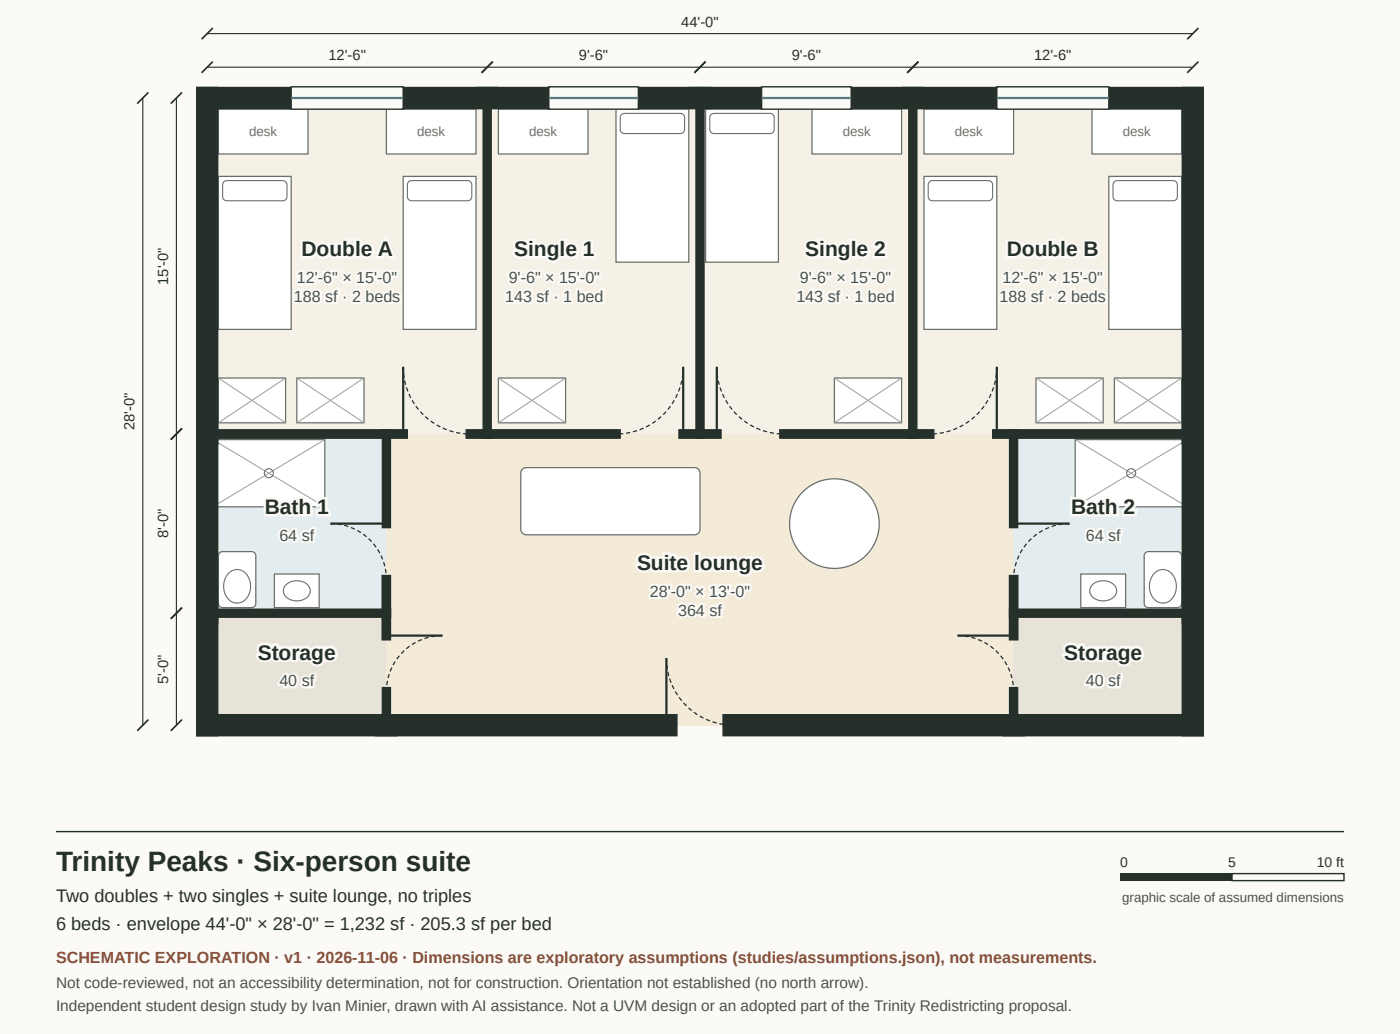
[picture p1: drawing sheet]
<svg xmlns="http://www.w3.org/2000/svg" width="265mm" height="195mm" viewBox="0 0 265 195" stroke-linecap="round" stroke-linejoin="round" font-family="sans-serif">
<path d="M0 0h264.6v195.3h-264.6z" fill="#fbfaf6"/>
<g fill="#f6f1e7">
<path d="M39.2 18.5h52.9v63.5h-52.9z"/>
<path d="M92.1 18.5h40.2v63.5h-40.2z"/>
<path d="M132.3 18.5h40.2v63.5h-40.2z"/>
<path d="M172.5 18.5h52.9v63.5h-52.9z"/>
</g>
<path d="M39.2 82h33.8v33.9h-33.8z" fill="#e3edf0"/>
<path d="M39.2 115.9h33.8v21.2h-33.8z" fill="#e8e3d8"/>
<path d="M73 82h118.6v55.1h-118.6z" fill="#f3ead8"/>
<path d="M191.6 82h33.8v33.9h-33.8z" fill="#e3edf0"/>
<path d="M191.6 115.9h33.8v21.2h-33.8z" fill="#e8e3d8"/>
<path d="M41.3 20.6h16.9v8.5h-16.9z" fill="#fff"/>
<path d="M41.3 20.6h16.9v8.5h-16.9z" fill="none" stroke="#6b706b" stroke-width=".24"/>
<path d="M73 20.6h17v8.5h-17z" fill="#fff"/>
<path d="M73 20.6h17v8.5h-17z" fill="none" stroke="#6b706b" stroke-width=".24"/>
<path d="M41.3 33.3h13.7v29h-13.7z" fill="#fff"/>
<path d="M41.3 33.3h13.7v29h-13.7z" fill="none" stroke="#6b706b" stroke-width=".24"/>
<path d="M42.3 34.4l.6-.3h10.5a.79 .79 0 0 1 .8 .8v2.2a.79 .79 0 0 1-.8 .8h-10.5a.79 .79 0 0 1-.8-.8v-2.2z" fill="none" stroke="#6b706b" stroke-width=".21"/>
<path d="M76.2 33.3h13.8v29h-13.8z" fill="#fff"/>
<path d="M76.2 33.3h13.8v29h-13.8z" fill="none" stroke="#6b706b" stroke-width=".24"/>
<path d="M77.2 34.4l.6-.3h10.6a.79 .79 0 0 1 .8 .8v2.2a.79 .79 0 0 1-.8 .8h-10.6a.79 .79 0 0 1-.8-.8v-2.2z" fill="none" stroke="#6b706b" stroke-width=".21"/>
<path d="M41.3 71.4h12.7v8.5h-12.7z" fill="#fff"/>
<path d="M41.3 71.4h12.7v8.5h-12.7z" fill="none" stroke="#6b706b" stroke-width=".24"/>
<path d="M41.3 71.4l12.7 8.5M54 71.4l-12.7 8.5" fill="none" stroke="#9aa09a" stroke-width=".19"/>
<path d="M56.1 71.4h12.7v8.5h-12.7z" fill="#fff"/>
<path d="M56.1 71.4h12.7v8.5h-12.7z" fill="none" stroke="#6b706b" stroke-width=".24"/>
<path d="M56.1 71.4l12.7 8.5M68.8 71.4l-12.7 8.5" fill="none" stroke="#9aa09a" stroke-width=".19"/>
<path d="M40.2 83.1h21.2v12.7h-21.2z" fill="#fff"/>
<path d="M40.2 83.1h21.2v12.7h-21.2z" fill="none" stroke="#6b706b" stroke-width=".24"/>
<path d="M40.2 83.1l21.2 12.7M61.4 83.1l-21.2 12.7" fill="none" stroke="#9aa09a" stroke-width=".19"/>
<circle cx="50.8" cy="89.4" r=".85" fill="none" stroke="#6b706b" stroke-width=".21"/>
<path d="M41.5 104.5l.6-.3h5.5a.79 .79 0 0 1 .7 .8v9a.79 .79 0 0 1-.7 .8h-5.5a.79 .79 0 0 1-.8-.8v-9z" fill="#fff"/>
<path d="M41.5 104.5l.6-.3h5.5a.79 .79 0 0 1 .7 .8v9a.79 .79 0 0 1-.7 .8h-5.5a.79 .79 0 0 1-.8-.8v-9z" fill="none" stroke="#6b706b" stroke-width=".24"/>
<path d="M43.3 108.3a2.37 2.37 0 0 1 2.4-.5 2.37 2.37 0 0 1 1.5 2 3.1 3.1 0 0 1-2.6 4.2 3.3 3.3 0 0 1-2-4.8z" fill="none" stroke="#6b706b" stroke-width=".21"/>
<path d="M51.9 108.5h8.4v6.3h-8.4z" fill="#fff"/>
<path d="M51.9 108.5h8.4v6.3h-8.4z" fill="none" stroke="#6b706b" stroke-width=".24"/>
<path d="M54.1 110.4a2.89 2.89 0 0 1 4.5 .9 2.15 2.15 0 0 1-2.3 2.3 2.32 2.32 0 0 1-2.7-2.1l.1-.6z" fill="none" stroke="#6b706b" stroke-width=".21"/>
<path d="M206.4 20.6h16.9v8.5h-16.9z" fill="#fff"/>
<path d="M206.4 20.6h16.9v8.5h-16.9z" fill="none" stroke="#6b706b" stroke-width=".24"/>
<path d="M174.6 20.6h17v8.5h-17z" fill="#fff"/>
<path d="M174.6 20.6h17v8.5h-17z" fill="none" stroke="#6b706b" stroke-width=".24"/>
<path d="M209.5 33.3h13.8v29h-13.8z" fill="#fff"/>
<path d="M209.5 33.3h13.8v29h-13.8z" fill="none" stroke="#6b706b" stroke-width=".24"/>
<path d="M210.6 34.4l.5-.3h10.6a.79 .79 0 0 1 .8 .8v2.2a.79 .79 0 0 1-.8 .8h-10.6a.79 .79 0 0 1-.8-.8v-2.2z" fill="none" stroke="#6b706b" stroke-width=".21"/>
<path d="M174.6 33.3h13.8v29h-13.8z" fill="#fff"/>
<path d="M174.6 33.3h13.8v29h-13.8z" fill="none" stroke="#6b706b" stroke-width=".24"/>
<path d="M175.7 34.4l.5-.3h10.6a.79 .79 0 0 1 .8 .8v2.2a.79 .79 0 0 1-.8 .8h-10.6a.79 .79 0 0 1-.8-.8v-2.2z" fill="none" stroke="#6b706b" stroke-width=".21"/>
<path d="M210.6 71.4h12.7v8.5h-12.7z" fill="#fff"/>
<path d="M210.6 71.4h12.7v8.5h-12.7z" fill="none" stroke="#6b706b" stroke-width=".24"/>
<path d="M210.6 71.4l12.7 8.5M223.3 71.4l-12.7 8.5" fill="none" stroke="#9aa09a" stroke-width=".19"/>
<path d="M195.8 71.4h12.7v8.5h-12.7z" fill="#fff"/>
<path d="M195.8 71.4h12.7v8.5h-12.7z" fill="none" stroke="#6b706b" stroke-width=".24"/>
<path d="M195.8 71.4l12.7 8.5M208.5 71.4l-12.7 8.5" fill="none" stroke="#9aa09a" stroke-width=".19"/>
<path d="M203.2 83.1h21.2v12.7h-21.2z" fill="#fff"/>
<path d="M203.2 83.1h21.2v12.7h-21.2z" fill="none" stroke="#6b706b" stroke-width=".24"/>
<path d="M203.2 83.1l21.2 12.7M224.4 83.1l-21.2 12.7" fill="none" stroke="#9aa09a" stroke-width=".19"/>
<circle cx="213.8" cy="89.4" r=".85" fill="none" stroke="#6b706b" stroke-width=".21"/>
<path d="M216.5 104.5l.5-.3h5.5a.79 .79 0 0 1 .8 .8v9a.79 .79 0 0 1-.8 .8h-5.5a.79 .79 0 0 1-.8-.8v-9z" fill="#fff"/>
<path d="M216.5 104.5l.5-.3h5.5a.79 .79 0 0 1 .8 .8v9a.79 .79 0 0 1-.8 .8h-5.5a.79 .79 0 0 1-.8-.8v-9z" fill="none" stroke="#6b706b" stroke-width=".24"/>
<path d="M218.2 108.3a2.37 2.37 0 0 1 2.5-.5 2.37 2.37 0 0 1 1.5 2 3.1 3.1 0 0 1-2.6 4.2 3.3 3.3 0 0 1-2-4.8z" fill="none" stroke="#6b706b" stroke-width=".21"/>
<path d="M204.3 108.5h8.4v6.3h-8.4z" fill="#fff"/>
<path d="M204.3 108.5h8.4v6.3h-8.4z" fill="none" stroke="#6b706b" stroke-width=".24"/>
<path d="M206.5 110.4a2.89 2.89 0 0 1 4.5 .9 2.15 2.15 0 0 1-2.3 2.3 2.32 2.32 0 0 1-2.7-2.1l.1-.6z" fill="none" stroke="#6b706b" stroke-width=".21"/>
<path d="M94.2 20.6h16.9v8.5h-16.9z" fill="#fff"/>
<path d="M94.2 20.6h16.9v8.5h-16.9z" fill="none" stroke="#6b706b" stroke-width=".24"/>
<path d="M116.4 20.6h13.8v29h-13.8z" fill="#fff"/>
<path d="M116.4 20.6h13.8v29h-13.8z" fill="none" stroke="#6b706b" stroke-width=".24"/>
<path d="M117.4 21.7l.6-.3h10.6a.79 .79 0 0 1 .8 .8v2.2a.79 .79 0 0 1-.8 .8h-10.6a.79 .79 0 0 1-.8-.8v-2.2z" fill="none" stroke="#6b706b" stroke-width=".21"/>
<path d="M94.2 71.4h12.7v8.5h-12.7z" fill="#fff"/>
<path d="M94.2 71.4h12.7v8.5h-12.7z" fill="none" stroke="#6b706b" stroke-width=".24"/>
<path d="M94.2 71.4l12.7 8.5M106.9 71.4l-12.7 8.5" fill="none" stroke="#9aa09a" stroke-width=".19"/>
<path d="M153.5 20.6h16.9v8.5h-16.9z" fill="#fff"/>
<path d="M153.5 20.6h16.9v8.5h-16.9z" fill="none" stroke="#6b706b" stroke-width=".24"/>
<path d="M133.3 20.6h13.8v29h-13.8z" fill="#fff"/>
<path d="M133.3 20.6h13.8v29h-13.8z" fill="none" stroke="#6b706b" stroke-width=".24"/>
<path d="M134.4 21.7l.5-.3h10.6a.79 .79 0 0 1 .8 .8v2.2a.79 .79 0 0 1-.8 .8h-10.6a.79 .79 0 0 1-.8-.8v-2.2z" fill="none" stroke="#6b706b" stroke-width=".21"/>
<path d="M157.7 71.4h12.7v8.5h-12.7z" fill="#fff"/>
<path d="M157.7 71.4h12.7v8.5h-12.7z" fill="none" stroke="#6b706b" stroke-width=".24"/>
<path d="M157.7 71.4l12.7 8.5M170.4 71.4l-12.7 8.5" fill="none" stroke="#9aa09a" stroke-width=".19"/>
<path d="M98.7 88.7l.8-.3h31.7a1.06 1.06 0 0 1 1.1 1v10.6a1.06 1.06 0 0 1-1.1 1.1h-31.7a1.06 1.06 0 0 1-1.1-1.1v-10.6z" fill="#fff"/>
<path d="M98.7 88.7l.8-.3h31.7a1.06 1.06 0 0 1 1.1 1v10.6a1.06 1.06 0 0 1-1.1 1.1h-31.7a1.06 1.06 0 0 1-1.1-1.1v-10.6z" fill="none" stroke="#6b706b" stroke-width=".24"/>
<circle cx="157.7" cy="99" r="8.5" fill="#fff"/>
<circle cx="157.7" cy="99" r="8.5" fill="none" stroke="#6b706b" stroke-width=".24"/>
<path d="M55 18.5h-15.8v118.6h86.7M76.2 18.5h27.5M120.6 18.5h23.3M160.9 18.5h27.5M209.5 18.5h15.9v118.6h-86.8" fill="none" stroke="#26302b" stroke-width="4.2"/>
<g fill="none" stroke="#26302b" stroke-width="1.8">
<path d="M92.1 18.5v63.5M132.3 18.5v63.5M172.5 18.5v63.5M39.2 82h37M73 82v17M88.9 82h27.5M129.1 82h6.4M148.2 82h27.5M188.4 82h37M191.6 82v17M39.2 115.9h33.8M73 109.5v10.6"/>
<path d="M191.6 115.9h33.8M191.6 109.5v10.6M73 130.7v6.4M191.6 130.7v6.4"/>
</g>
<path d="M55 16.4h21.2v4.2h-21.2z" fill="#fbfaf6"/>
<path d="M55 16.4h21.2v4.2h-21.2z" fill="none" stroke="#26302b" stroke-width=".26"/>
<path d="M55 18.5h21.2" fill="none" stroke="#4d7f99" stroke-width=".42"/>
<path d="M103.7 16.4h16.9v4.2h-16.9z" fill="#fbfaf6"/>
<path d="M103.7 16.4h16.9v4.2h-16.9z" fill="none" stroke="#26302b" stroke-width=".26"/>
<path d="M103.7 18.5h16.9" fill="none" stroke="#4d7f99" stroke-width=".42"/>
<path d="M143.9 16.4h17v4.2h-17z" fill="#fbfaf6"/>
<path d="M143.9 16.4h17v4.2h-17z" fill="none" stroke="#26302b" stroke-width=".26"/>
<path d="M143.9 18.5h17" fill="none" stroke="#4d7f99" stroke-width=".42"/>
<path d="M188.4 16.4h21.1v4.2h-21.1z" fill="#fbfaf6"/>
<path d="M188.4 16.4h21.1v4.2h-21.1z" fill="none" stroke="#26302b" stroke-width=".26"/>
<path d="M188.4 18.5h21.1" fill="none" stroke="#4d7f99" stroke-width=".42"/>
<path d="M125.9 124.4v12.7" fill="none" stroke="#26302b" stroke-width=".42"/>
<path d="M125.8 124.4h.3v.7h-.3zM125.9 125.7l.2-.1 .1 .8-.2 .1zM126.1 127h.2l.2 .7-.2 .1zM126.4 128.3l.3-.1 .2 .8-.2 .1zM126.9 129.5l.2-.1 .4 .8-.2 .1zM127.5 130.7l.2-.1 .4 .7-.2 .1zM128.3 131.9l.1-.2 .5 .6-.2 .2zM129.1 132.9l.2-.2 .5 .6-.2 .2zM130.2 133.7l.6 .5-.2 .2-.6-.5zM131.2 134.5l.7 .5-.2 .2-.6-.5zM132.3 135.2l.7 .4-.1 .2-.7-.4zM133.5 135.8l.7 .3-.1 .3-.7-.4zM134.7 136.3l.8 .2-.1 .3-.8-.3zM136 136.6l.7 .2v.2l-.8-.1zM137.3 136.9h.8l-.1 .3-.7-.1zM138.6 136.9v.3z" fill="#26302b"/>
<path d="M76.2 69.3v12.7" fill="none" stroke="#26302b" stroke-width=".42"/>
<path d="M76.1 69.3h.2v.8h-.2zM76.1 70.6h.3l.1 .8h-.2zM76.4 72l.2-.1 .2 .8h-.3zM76.7 73.3l.2-.1 .3 .7-.2 .1zM77.2 74.5l.2-.1 .3 .7-.2 .1zM77.8 75.7l.2-.1 .4 .7-.2 .1zM78.5 76.8l.2-.1 .5 .6-.2 .2zM79.3 77.9l.2-.2 .6 .6-.2 .2zM80.5 78.6l.6 .6-.2 .1-.6-.5zM81.5 79.5l.6 .4-.1 .2-.7-.4zM82.6 80.2l.7 .4-.1 .2-.7-.4zM83.7 80.8l.8 .3-.1 .2-.8-.3zM85 81.3l.7 .2v.2l-.8-.2zM86.2 81.6l.8 .2v.2l-.8-.2zM87.5 81.8l.8 .1v.2h-.8zM88.8 81.9l.1 .2z" fill="#26302b"/>
<path d="M129.1 69.3v12.7" fill="none" stroke="#26302b" stroke-width=".42"/>
<path d="M129 69.3h.2v.8h-.2zM128.9 70.6h.3l-.1 .8h-.3zM128.7 71.9l.3 .1-.2 .7h-.3zM128.4 73.2l.2 .1-.3 .7-.2-.1zM127.9 74.4l.2 .1-.3 .7-.2-.1zM127.3 75.6l.2 .1-.4 .7-.2-.1zM126.6 76.7l.2 .1-.5 .7-.2-.2zM125.8 77.7l.2 .2-.6 .6-.2-.2zM124.3 79.2l.6-.6 .1 .2-.6 .5zM123.2 79.9l.6-.4 .2 .2-.7 .4zM122 80.6l.7-.4 .2 .2-.7 .4zM120.8 81.1l.8-.3 .1 .2-.8 .3zM119.6 81.5l.7-.2 .1 .2-.8 .2zM118.3 81.8l.8-.2v.2l-.8 .2zM117 81.9l.8-.1v.3h-.8zM116.4 81.9l.1 .2z" fill="#26302b"/>
<path d="M135.5 69.3v12.7" fill="none" stroke="#26302b" stroke-width=".42"/>
<path d="M135.3 69.3h.3v.8h-.2zM135.4 70.6h.3l.1 .8h-.3zM135.6 72l.3-.1 .1 .8h-.2zM136 73.3l.2-.1 .3 .7-.3 .1zM136.4 74.5l.3-.1 .3 .7-.2 .1zM137 75.7l.3-.1 .4 .7-.2 .1zM137.8 76.8l.2-.1 .5 .6-.2 .2zM138.6 77.9l.2-.2 .5 .6-.1 .2zM139.7 78.6l.6 .6-.1 .1-.6-.5zM140.7 79.5l.7 .4-.1 .2-.7-.4zM141.8 80.2l.7 .4-.1 .2-.7-.4zM143 80.8l.7 .3-.1 .2-.7-.3zM144.2 81.3l.8 .2-.1 .2-.7-.2zM145.5 81.6l.8 .2-.1 .2-.8-.2zM146.8 81.8l.8 .1v.2h-.8zM148.1 81.9l.1 .2z" fill="#26302b"/>
<path d="M188.4 69.3v12.7" fill="none" stroke="#26302b" stroke-width=".42"/>
<path d="M188.3 69.3h.2v.8h-.3zM188.2 70.6h.2l-.1 .8h-.2zM188 71.9l.2 .1-.2 .7h-.2zM187.7 73.2l.2 .1-.3 .7-.2-.1zM187.2 74.4l.2 .1-.3 .7-.3-.1zM186.6 75.6l.2 .1-.4 .7-.2-.1zM185.9 76.7l.2 .1-.5 .7-.2-.2zM185.1 77.7l.1 .2-.5 .6-.2-.2zM183.5 79.2l.6-.6 .2 .2-.6 .5zM182.5 79.9l.6-.4 .2 .2-.7 .4zM181.3 80.6l.7-.4 .1 .2-.7 .4zM180.1 81.1l.7-.3 .1 .2-.7 .3zM178.9 81.5l.7-.2 .1 .2-.8 .2zM177.6 81.8l.8-.2v.2l-.8 .2zM176.3 81.9l.7-.1 .1 .3h-.8zM175.7 81.9l.1 .2z" fill="#26302b"/>
<path d="M62.4 99h10.6" fill="none" stroke="#26302b" stroke-width=".42"/>
<path d="M62.4 98.8l.8 .1v.2h-.8zM63.8 98.9l.8 .1-.1 .3-.8-.1zM65.1 99.2l.8 .2-.1 .2-.8-.2zM66.4 99.6l.7 .3-.1 .2-.7-.3zM67.6 100.1l.7 .5-.2 .2-.6-.4zM68.7 100.9l.6 .5-.1 .1-.6-.4zM69.7 101.7l.6 .6-.2 .1-.5-.5zM70.5 102.8l.2-.1 .5 .6-.2 .2zM71.3 103.9l.2-.1 .4 .7-.2 .1zM71.9 105.1l.2-.2 .3 .8-.2 .1zM72.4 106.3l.2-.1 .2 .8h-.2zM72.7 107.5h.2l.2 .8h-.3zM72.9 108.8h.2v.7h-.2z" fill="#26302b"/>
<path d="M73 120.1h10.6" fill="none" stroke="#26302b" stroke-width=".42"/>
<path d="M82.8 120h.8v.2l-.8 .1zM81.5 120.2l.8-.1v.2l-.8 .1zM80.2 120.6l.8-.3v.3l-.7 .2zM79 121.1l.7-.4 .1 .3-.7 .3zM77.8 121.7l.7-.4 .1 .2-.7 .4zM76.7 122.5l.6-.5 .2 .2-.6 .5zM76.1 123.1l.2-.2 .2 .2-.6 .5-.2-.1zM75.4 123.9l.2 .1-.5 .6-.2-.1zM74.6 124.9l.2 .2-.4 .6-.2-.1zM73.9 126.1l.3 .1-.4 .7-.2-.1zM73.4 127.4h.3l-.2 .8-.3-.1zM73.1 128.6l.2 .1-.1 .8h-.2zM72.9 130h.3l-.1 .7h-.2z" fill="#26302b"/>
<path d="M191.6 99h10.5" fill="none" stroke="#26302b" stroke-width=".42"/>
<path d="M201.4 98.9l.7-.1v.3h-.7zM200 99l.8-.1v.3l-.7 .1zM198.7 99.4l.8-.2 .1 .2-.8 .2zM197.5 99.9l.7-.3 .1 .2-.7 .3zM196.3 100.6l.7-.5 .1 .3-.7 .4zM195.2 101.4l.7-.5 .1 .2-.6 .4zM194.6 101.9l.2-.2 .2 .2-.6 .5-.1-.1zM193.9 102.7l.2 .1-.5 .7-.2-.2zM193.1 103.8l.2 .1-.4 .7-.2-.1zM192.5 104.9l.2 .2-.3 .7-.2-.1zM192 106.2l.2 .1-.2 .7h-.2zM191.6 107.5h.3l-.2 .8h-.2zM191.5 108.8h.2v.7h-.3z" fill="#26302b"/>
<path d="M181 120.1h10.6" fill="none" stroke="#26302b" stroke-width=".42"/>
<path d="M181 120h.8l-.1 .3-.7-.1zM182.3 120.1l.8 .1v.2l-.8-.1zM183.6 120.3l.8 .3-.1 .2-.7-.2zM184.9 120.7l.7 .4-.1 .2-.7-.3zM186.1 121.3l.7 .4-.1 .2-.7-.4zM187.2 122l.7 .5-.2 .2-.6-.5zM188.3 122.9l.5 .6-.1 .1-.6-.5zM189 124l.2-.1 .5 .6-.2 .1zM189.8 125.1l.2-.2 .4 .7-.2 .1zM190.4 126.2l.2-.1 .4 .7-.3 .1zM190.9 127.4h.2l.3 .7-.3 .1zM191.2 128.7l.3-.1 .1 .9h-.2zM191.4 130h.3v.7h-.3z" fill="#26302b"/>
<path d="M27 18.5v118.6M33.3 18.5v118.6M39.2 6.3h186.2M39.2 12.7h186.2" fill="none" stroke="#26302b" stroke-width=".21"/>
<g fill="none" stroke="#26302b" stroke-width=".32">
<path d="M28 17.5l-2.1 2.1M34.4 17.5l-2.1 2.1M40.2 5.3l-2.1 2.1M40.2 11.6l-2.1 2.2M93.1 11.6l-2.1 2.2M133.3 11.6l-2.1 2.2M173.6 11.6l-2.2 2.2M226.5 5.3l-2.1 2.1M226.5 11.6l-2.1 2.2M34.4 81l-2.1 2.1M34.4 114.8l-2.1 2.1M28 136l-2.1 2.1"/>
<path d="M34.4 136l-2.1 2.1"/>
</g>
<path d="M10.6 157.2h243.4" fill="none" stroke="#26302b" stroke-width=".26"/>
<path d="M211.7 165.1h21.1v1.3h-21.1z" fill="#26302b"/>
<path d="M232.8 165.1h21.2v1.3h-21.2z" fill="#fbfaf6"/>
<path d="M232.8 165.1h21.2v1.3h-21.2z" fill="none" stroke="#26302b" stroke-width=".26"/>
<text font-size="5.3" fill="#26302b" x="10.6" y="164.6">Trinity Peaks · Six-person suite</text>
<g font-size="4" fill="#fbfaf6">
<text x="57" y="48.4">DoubleA</text>
<text x="97.2" y="48.4">Single1</text>
<text x="152.2" y="48.4">Single2</text>
<text x="190.3" y="48.4">DoubleB</text>
<text x="50" y="97.1">Bath 1</text>
<text x="202.4" y="97.1">Bath 2</text>
<text x="120.4" y="107.7">Suitelounge</text>
<text x="48.7" y="124.6">Storage</text>
<text x="201.1" y="124.6">Storage</text>
</g>
<g font-size="4" fill="#26302b">
<text x="57" y="48.4">Double</text>
<text x="97.2" y="48.4">Single 1</text>
<text x="152.2" y="48.4">Single 2</text>
<text x="190.3" y="48.4">Double B</text>
<text x="120.4" y="107.7">Suite lounge</text>
</g>
<g font-size="3.4" fill="#26302b">
<text x="10.6" y="170.4">Two doubles + two singles + suite lounge, no triples</text>
<text x="10.6" y="175.7">6 beds · envelope 44'-0&quot; × 28'-0&quot; = 1,232 sf · 205.3 sf per bed</text>
</g>
<g font-size="3" fill="#fbfaf6">
<text x="56.1" y="53.5">12'-6&quot;×15'-0&quot;</text>
<text x="96.1" y="53.5">9'-6&quot;×15'-0&quot;</text>
<text x="151.2" y="53.5">9'-6&quot;×15'-0&quot;</text>
<text x="189.5" y="53.5">12'-6&quot;×15'-0&quot;</text>
<text x="55.6" y="57.1">188sf· 2beds</text>
<text x="95.5" y="57.1">143sf· 1bed</text>
<text x="150.5" y="57.1">143sf· 1bed</text>
<text x="188.9" y="57.1">188sf· 2beds</text>
<text x="52.8" y="102.2">64sf</text>
<text x="205.2" y="102.2">64sf</text>
<text x="122.8" y="112.8">28'-0&quot;×13'-0&quot;</text>
<text x="128.1" y="116.4">364sf</text>
<text x="52.8" y="129.7">40sf</text>
<text x="205.2" y="129.7">40sf</text>
</g>
<g font-size="3" fill="#4a524d">
<text x="56.1" y="53.5">12'-6&quot; × 15'-0&quot;</text>
<text x="96.1" y="53.5">9'-6&quot; × 15'-0&quot;</text>
<text x="151.2" y="53.5">9'-6&quot; × 15'-0&quot;</text>
<text x="189.5" y="53.5">12'-6&quot; × 15'-0&quot;</text>
<text x="55.6" y="57.1">188 sf · 2 beds</text>
<text x="95.5" y="57.1">143 sf · 1 bed</text>
<text x="150.5" y="57.1">143 sf · 1 bed</text>
<text x="188.9" y="57.1">188 sf · 2 beds</text>
<text x="52.8" y="102.2">64 sf</text>
<text x="205.2" y="102.2">64 sf</text>
<text x="122.8" y="112.8">28'-0&quot; × 13'-0&quot;</text>
<text x="128.1" y="116.4">364 sf</text>
<text x="52.8" y="129.7">40 sf</text>
<text x="205.2" y="129.7">40 sf</text>
</g>
<text font-size="3" fill="#8b4d36" x="10.6" y="182">SCHEMATIC EXPLORATION · v1 · 2026-11-06 · Dimensions are exploratory assumptions (studies/assumptions.json), not measurements.</text>
<g font-size="2.9" fill="#4a524d">
<text x="10.6" y="186.8">Not code-reviewed, not an accessibility determination, not for construction. Orientation not established (no north arrow).</text>
<text x="10.6" y="191">Independent student design study by Ivan Minier, drawn with AI assistance. Not a UVM design or an adopted part of the Trinity Redistricting proposal.</text>
</g>
<g font-size="2.8" fill="#26302b">
<text x="128.8" y="5">44'-0&quot;</text>
<text x="62.1" y="11.4">12'-6&quot;</text>
<text x="109.4" y="11.4">9'-6&quot;</text>
<text x="149.6" y="11.4">9'-6&quot;</text>
<text x="195.4" y="11.4">12'-6&quot;</text>
<text x="31.7" y="53.8" transform="rotate(-90 31.7 53.8)">15'-0&quot;</text>
<text x="25.4" y="81.3" transform="rotate(-90 25.4 81.3)">28'-0&quot;</text>
<text x="31.7" y="101.7" transform="rotate(-90 31.7 101.7)">8'-0&quot;</text>
<text x="31.7" y="129.2" transform="rotate(-90 31.7 129.2)">5'-0&quot;</text>
</g>
<g font-size="2.6" fill="#26302b">
<text x="211.7" y="163.8">0</text>
<text x="232.1" y="163.8">5</text>
<text x="248.8" y="163.8">10 ft</text>
</g>
<g font-size="2.5" fill="#6b706b">
<text x="47.1" y="25.7">desk</text>
<text x="78.8" y="25.7">desk</text>
<text x="100" y="25.7">desk</text>
<text x="159.3" y="25.7">desk</text>
<text x="180.4" y="25.7">desk</text>
<text x="212.2" y="25.7">desk</text>
</g>
<text font-size="2.5" fill="#4a524d" x="212.1" y="170.4">graphic scale of assumed dimensions</text>
</svg>
